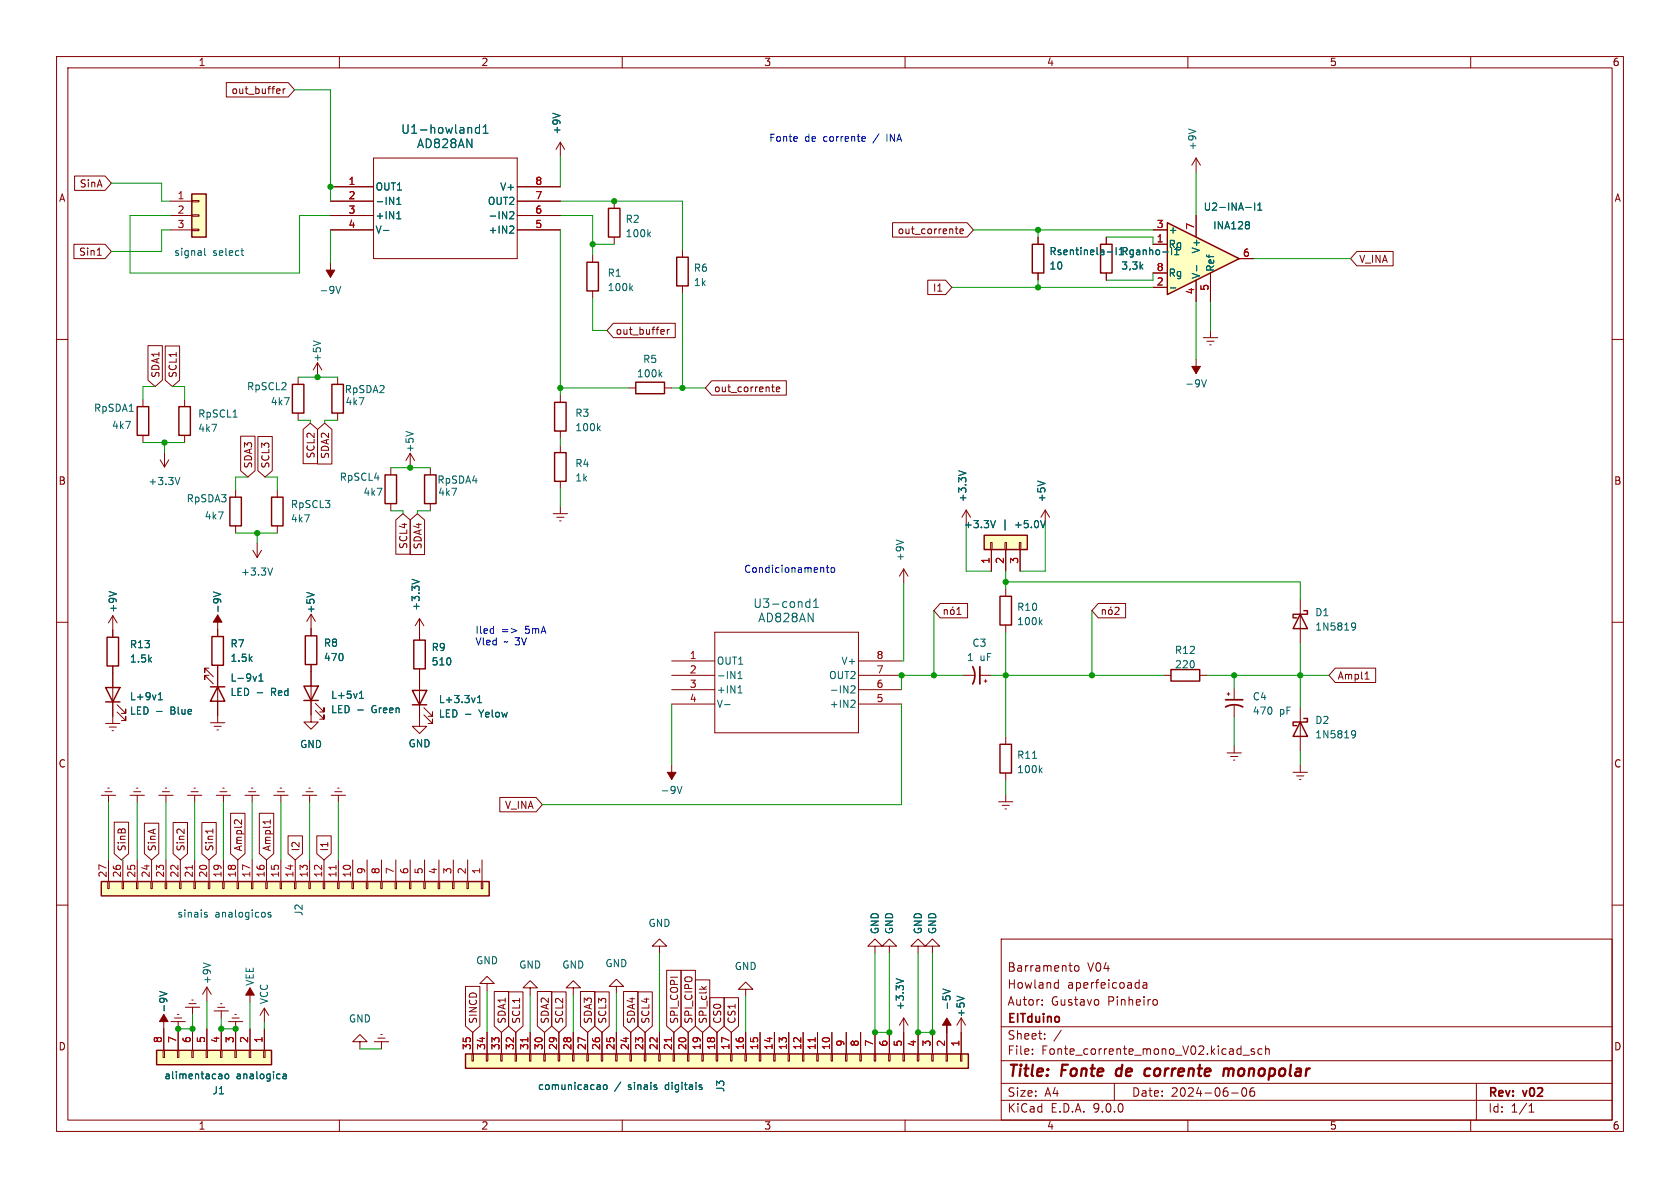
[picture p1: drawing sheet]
<svg xmlns="http://www.w3.org/2000/svg" width="297mm" height="210mm" viewBox="0 0 297 210" stroke-linecap="round" stroke-linejoin="round" font-family="sans-serif">
<g fill="none" stroke="#840000" stroke-width=".18">
<path d="M10 10h277v190h-277zM12 12h273v186h-273zM60 10v2M110 10v2M160 10v2M210 10v2M260 10v2M10 60h2M52.7 66.7v1.2M52.7 73v1.3M56.1 64.1l-.7 1.3M56.1 64.1l.8 1.3"/>
<path d="M56.1 64.1v2.6M285 60h2M41.7 86.6v1.3M41.7 93v1.2M10 110h2M285 110h2M10 160h2M177 166h108v32h-108zM184.2 177.6v.1M184.2 176.8v.1M186.7 173.7l.4 .1M187.1 173.2v1.5"/>
<path d="M187.1 174.6l-.4 .1M190.1 170.8l.4-.1 .2 .3v.4l-.2 .3-.4-.1-.1-.2v-.4zM194.2 176.8v.8M202.1 173.8h.6v.9M202.7 174.1h-.5a.29 .29 0 0 0-.2 .3 .29 .29 0 0 0 .2 .3l.5-.1M204.1 176.7l.4 .1 .1 .2-.1 .6-.4 .1M285 160h2M60 198v2M110 198v2M160 198v2M177 194.5h108M177 191.5h108"/>
<path d="M177 187.5h108M177 181.5h108M182.5 186.3v.1M182.5 185.5v.1M184.7 183.6v.1M184.7 182.8v.1M187.6 182.1l-1.3 2M197 191.5v3M210 198v2M217.7 193.2h1.2M219.7 192.4a.81 .81 0 0 0 .3 1.4l.2-.1 .2-.5-.2-.8M219.7 186.5h1.2"/>
<path d="M221.2 192.4a1.17 1.17 0 0 0-.1 1.3h.6l.1-.5-.3-.3h-.4l-.1 .3M221.7 185.5l-.3-.1-.2 .2v.2l.5 .2v.3h-.5M223.1 185.5l-.4-.1-.3 .3v.4l.1 .2h.6M223.7 185.5l.3-.1 .3 .1 .1 .9M223.7 184.9v1.5M260 198v2M261 191.5v6.5M270.3 196.6h.9M270.3 195.5l.4-.4v1.5"/>
</g>
<path d="M197.4 189.1l-.1 .7 .3 .4M202.5 190.1l.1 .1 .6-.1M203.4 189a.66 .66 0 0 0-.9 .1M216.4 189.1a.49 .49 0 0 1 .8 .1M216.4 188.9l-.1 1.3M217.2 189.2l-.1 1M218 189a.5 .5 0 0 0-.8 .2" fill="none" stroke="#840000" stroke-width=".4"/>
<path d="M51.7 67.9h2v5.1h-2zM40.6 87.9h2.1v5.1h-2.1z" fill="none" stroke="#840000" stroke-width=".25"/>
<path d="M55.4 60.3l1.3 .4" fill="none" stroke="#006464" stroke-width=".18"/>
<path d="M33.9 34.3h2.5v7.6h-2.5z" fill="#ffffc2"/>
<g fill="none" stroke="#840000" stroke-width=".25">
<path d="M33.9 34.3h2.5v7.6h-2.5zM107.6 36.8h2v5.1h-2zM103.8 46.4h2v5h-2zM119.6 45.5h2.1v5h-2.1zM24.3 71.9h2v5.1h-2zM31.6 71.9h2.1v5.1h-2.1zM58.7 67.9h2v5.1h-2zM112.4 67.6h5.1v2h-5.1zM48 87.9h2v5.1h-2zM68.1 83.9h2v5.1h-2zM75.1 83.9h2v5.1h-2zM54 112.4h2v5.1h-2z"/>
<path d="M73.2 113.2h2v5h-2zM176.8 105.4h2v5.1h-2zM207 118.4h5.1v2h-5.1zM229.9 108.6l1.2 2.5h-2.5zM230.5 108h.6v.6h-2.5v.6h.6M229.9 127.6l1.2 2.6h-2.5zM230.5 127h.6v.6h-2.5v.7h.6"/>
</g>
<g fill="none" stroke="#840000" stroke-width=".18">
<path d="M30.1 35.6h3.8M30.1 38.1h3.8M33.9 35.4h1.3v.3h-1.3zM33.9 38h1.3v.2h-1.3zM58.4 35.6h7.6M58.4 38.1h7.6M58.4 33h7.6M66 27.9h25.4v17.8h-25.4zM91.4 35.6h7.7M91.4 38.1h7.7M91.4 33h7.7M99.1 25.1l-.8 1.3"/>
<path d="M99.1 25.1l.7 1.3M99.1 25.1v2.6M108.6 35.6v1.2M30.1 40.6h3.8M33.9 40.5h1.3v.3h-1.3zM58.4 40.6h7.6M58.4 46.5v2.5M91.4 40.6h7.7M104.8 45.1v1.3M104.8 51.4v1.3M108.6 41.9v1.3M120.6 44.2v1.3"/>
<path d="M120.6 50.5v1.3M212.7 59.7h2.6M214 58.4v1.3M25.3 70.6v1.3M25.3 77v1.2M32.6 70.6v1.3M32.6 77v1.2M59.7 66.7v1.2M59.7 73v1.3M111.1 68.6h1.3M117.5 68.6h1.2M211.5 63.5v2.5"/>
<path d="M213.4 60.3h1.2M213.9 61h.2M28.3 81.3l.8 1.3M29.1 80v2.6M29.8 81.3l-.7 1.3M44.7 97.3l.8 1.3M45.5 96v2.6M46.2 97.3l-.7 1.3M49 86.6v1.3M49 93v1.2M69.1 82.7v1.2M69.1 89v1.3"/>
<path d="M72.5 80.1l-.7 1.3M72.5 80.1l.8 1.3M72.5 80.1v2.6M76.1 82.7v1.2M76.1 89v1.3M19.9 108.8l-.7 1.3M19.9 108.8l.8 1.3M19.9 108.8v2.6M55 108.6v3.8M55 117.5v1.2M55 108.6l-.8 1.3M55 108.6l.8 1.3"/>
<path d="M74.2 109.3v3.9M74.2 118.2v1.3M74.2 109.3l-.8 1.3M74.2 109.3l.7 1.3M170.2 119.4h2M173.2 119.4h2.1M177.8 104.1v1.3M177.8 110.5v1.3M205.7 119.4h1.3M212.1 119.4h1.3M229.9 106v7.7M49 140h1.3"/>
<path d="M49.5 139.3h.3M174 120.4h.5M174.2 120.1v.6M216.9 133.1h2.6M216.9 122.7h.5M217.2 122.4v.5M217.6 133.7h1.2M218.1 134.4h.2M218.2 121.7v2M218.2 124.7v2M218.2 131.8v1.3M228.6 136.5h2.5"/>
<path d="M229.2 137.2h1.3M229.7 137.8h.3M229.9 125.1v7.6M229.9 135.3v1.2M48.4 140.6h2.5M49.7 140.6v1.3"/>
</g>
<g fill="none" stroke="#006464" stroke-width=".18">
<path d="M70.1 36.1h.8M70.1 35.2l.4-.3v1.2M70.1 38.7h.8M70.3 37.7l.2-.3v1.3M84.8 22v1.6M84.8 22.6l-.5-.1-.3 .3v.5l.2 .2h.6M85.4 23.6h.9M85.4 22.5l.5-.5v1.6M90.1 37.5l.5-.1 .2 .4-.7 .9h.7M90.3 39.9l.4 .1 .1 .3-.7 .9h.7M97.7 20l1.3 .4M36.2 43.9v1.1l.2 .2"/>
<path d="M42.6 44.3h.5M42.8 45l.3 .2M59.4 50.6l.4 1.3 .4-1.3M67.8 40.7h1M111.5 50.9l.3 .5M111.8 50.5l-.4 .5M114.7 41.4l.3 .5M115 41l-.5 .5M41.2 73.7h.7M71.8 76.3l1.2 .4M116.7 66.1l.3 .5M117 65.8l-.5 .5"/>
<path d="M212.4 67.1l.4 1.3 .5-1.3M31.8 84.4l-.4 1.3M19.3 104.6l1.3 .4M48.2 100.4l-.4 1.3M54.2 104.7l1.3 .4M72.8 102.4l1.3 .4M183.9 110l.3 .4M184.2 109.6l-.5 .5M239.1 110.2l.3-.1 .2 .1a.84 .84 0 0 1-.3 1.2h-.2M239.7 110.7l-.3 .2-.3-.1M239.1 129.2h.3l.2 .1a.84 .84 0 0 1-.3 1.1h-.2M239.7 129.7l-.3 .3-.3-.1"/>
</g>
<g fill="#840000" stroke="#840000" stroke-width=".18">
<path d="M57.7 47.8h1.5l-.8 1.2z"/>
<path d="M210.7 64.8h1.5l-.7 1.2z"/>
</g>
<path d="M172 117.9a3.2 3.2 0 0 1 0 3M173.2 117.9v3M216.7 125a3.2 3.2 0 0 1 3 0M216.7 123.7h3" fill="none" stroke="#840000" stroke-width=".3"/>
<path d="M17.9 155.8h68.6v2.6h-68.6z" fill="#ffffc2"/>
<path d="M18.9 112.6h2.1v5.1h-2.1zM37.5 112.5h2v5.1h-2zM18.7 121.5h2.5l-1.3 2.6zM18.7 124.1h2.5M37.2 121.4h2.6M38.5 121.4l1.3 2.6h-2.6zM53.7 121.3h2.6l-1.3 2.5zM53.7 123.8h2.6M72.9 122h2.5l-1.2 2.6zM72.9 124.6h2.5M17.9 155.8h68.6v2.6h-68.6z" fill="none" stroke="#840000" stroke-width=".25"/>
<g fill="none" stroke="#840000" stroke-width=".18">
<path d="M19.9 111.4v1.2M19.9 117.7v10.2M37 118.1h-.8v.8v-.8l1.5 1.5M37 119.4h-.8v.7v-.7l1.5 1.5M38.5 108.7v3.8M38.5 117.6v10.2M55 118.7v8.9h1.3l-1.3 1.3-1.3-1.3h1.3M74.2 119.5v8.9h1.2l-1.2 1.3-1.3-1.3h1.3M18.5 140h1.3M18.7 127.9h2.5M19 139.3h.3M19.3 128.5h1.3"/>
<path d="M19.8 129.2h.3M20.7 125.9l1.5 1.5v-.8v.8h-.7M20.7 124.6l1.5 1.5v-.8v.8h-.7M23.6 140h1.3M24.1 139.3h.3M28.7 140h1.3M29.2 139.3h.3M33.8 140h1.3M34.3 139.3h.2M37.2 127.8h2.6M37.8 128.4h1.3M38.4 129h.2"/>
<path d="M38.9 140h1.2M39.4 139.3h.2M43.9 140h1.3M44.4 139.3h.3M54.1 140h1.3M54.6 139.3h.3M55.8 125.6l1.5 1.5v-.7v.7h-.8M55.8 124.3l1.5 1.6v-.8v.8h-.8M59.2 140h1.3M59.7 139.3h.2M74.9 126.4l1.6 1.5v-.8v.8h-.8M74.9 125.1l1.6 1.5v-.7v.7h-.8"/>
<path d="M17.9 140.6h2.5M19 155.8h.3v1.3h-.3zM19.2 140.6v1.3M19.2 152v3.8M21.6 155.8h.2v1.3h-.2zM21.7 152v3.8M23 140.6h2.5M24.1 155.8h.3v1.3h-.3zM24.3 140.6v1.3M24.3 152v3.8M26.7 155.8h.2v1.3h-.2zM26.8 152v3.8"/>
<path d="M28.1 140.6h2.5M29.2 155.8h.3v1.3h-.3zM29.3 140.6v1.3M29.3 152v3.8M31.7 155.8h.3v1.3h-.3zM31.9 152v3.8M33.1 140.6h2.6M34.3 155.8h.2v1.3h-.2zM34.4 140.6v1.3M34.4 152v3.8M36.8 155.8h.3v1.3h-.3zM37 152v3.8"/>
<path d="M38.2 140.6h2.6M39.4 155.8h.2v1.3h-.2zM39.5 140.6v1.3M39.5 152v3.8M41.9 155.8h.3v1.3h-.3zM42 152v3.8M43.3 140.6h2.5M44.4 155.8h.3v1.3h-.3zM44.6 140.6v1.3M44.6 152v3.8M47 155.8h.2v1.3h-.2zM47.1 152v3.8"/>
<path d="M49.5 155.8h.3v1.3h-.3zM49.7 152v3.8M52.1 155.8h.2v1.3h-.2zM52.2 152v3.8M53.5 140.6h2.5M54.6 155.8h.3v1.3h-.3zM54.7 140.6v1.3M54.7 152v3.8M57.1 155.8h.3v1.3h-.3zM57.3 152v3.8M58.5 140.6h2.6M59.7 155.8h.2v1.3h-.2z"/>
<path d="M59.8 140.6v1.3M59.8 152v3.8M62.2 155.8h.3v1.3h-.3zM62.4 152v3.8M64.8 155.8h.2v1.3h-.2zM64.9 152v3.8M67.3 155.8h.3v1.3h-.3zM67.4 152v3.8M69.8 155.8h.3v1.3h-.3zM70 152v3.8M72.4 155.8h.2v1.3h-.2zM72.5 152v3.8"/>
<path d="M74.9 155.8h.3v1.3h-.3zM75.1 152v3.8M77.5 155.8h.2v1.3h-.2zM77.6 152v3.8M80 155.8h.3v1.3h-.3zM80.1 152v3.8M82.5 155.8h.3v1.3h-.3zM82.7 152v3.8M85.1 155.8h.2v1.3h-.2zM85.2 152v3.8M29 179.3v2.6M30.9 180h1.2"/>
<path d="M31.4 179.3h.2M32.8 178.1h2.5M33.4 177.4h1.3M33.9 176.8h.3M34 178.1v1.2M44.2 174.6v2.6M30.2 180.6h2.6M31.5 180.6v1.3M63.6 184.2h1.3l-1.3-1.3-1.2 1.3h1.2v1.2M66.2 184.2h2.5M66.8 183.5h1.3M67.3 182.9h.3"/>
<path d="M67.4 184.2v1.2"/>
</g>
<path d="M34 153v.7M59.4 153v.7" fill="none" stroke="#a90000" stroke-width=".18"/>
<g fill="none" stroke="#006464" stroke-width=".18">
<path d="M37.8 104.6l1.2 .5-1.2 .4M45.3 119.6l-.3 .8M45.8 119.5l.3-.4v1.3M27.7 125.8h1M28 123.7h.7M28 122.8l.4-.4v1.3M45.5 122.5h.9M45.8 120.4h.7M63.2 125.5h1M63.6 123.5h.7M63.6 122.5l.3-.3v1.3M82.3 126.3h1"/>
<path d="M84.4 124.2h.7M84.4 123.3l.4-.4v1.3M28.2 175.3l1.3 .4-1.3 .4M36.3 161.7l.3 .1 .1 .1-.2 .2h-.2M36.3 161.3h.3M47.9 161.3h-.3l-.2 .2v.1l.5 .2v.3h-.5"/>
</g>
<g fill="#840000" stroke="#840000" stroke-width=".18">
<path d="M44.2 174.6l.8 1.3h-1.6z"/>
<path d="M38.5 108.7l.7 1.3h-1.5z"/>
<path d="M29 179.3l.7 1.3h-1.5z"/>
</g>
<path d="M82.3 186.3h88.9v2.5h-88.9z" fill="#ffffc2"/>
<path d="M82.3 186.3h88.9v2.5h-88.9z" fill="none" stroke="#840000" stroke-width=".25"/>
<g fill="none" stroke="#840000" stroke-width=".18">
<path d="M36.6 174.5l-.8 1.3M36.6 174.5l.7 1.3M36.6 174.5v2.5M37.8 178.7h2.6M38.5 178.1h1.2M39 177.4h.2M39.1 178.7v1.3M46.7 178.2l-.7 1.3M46.7 178.2l.8 1.3M46.7 178.2v2.6M86.1 173.9h1.3l-1.3-1.3-1.3 1.3h1.3v1.2M93.7 174.6h1.3l-1.3-1.2-1.2 1.2h1.2v1.3"/>
<path d="M83.4 186.3h.3v1.3h-.3zM83.6 182.5v3.8M86 186.3h.2v1.3h-.2zM86.1 182.5v3.8M88.5 186.3h.3v1.3h-.3zM88.6 182.5v3.8M91.1 186.3h.2v1.3h-.2zM91.2 182.5v3.8M93.6 186.3h.3v1.3h-.3zM93.7 182.5v3.8M96.1 186.3h.3v1.3h-.3zM96.3 182.5v3.8"/>
<path d="M98.7 186.3h.2v1.3h-.2zM98.8 182.5v3.8M101.2 186.3h.3v1.3h-.3zM101.3 182.5v3.8M103.8 186.3h.2v1.3h-.2zM103.9 182.5v3.8M106.3 186.3h.3v1.3h-.3zM106.4 182.5v3.8M108.8 186.3h.3v1.3h-.3zM109 182.5v3.8M111.4 186.3h.2v1.3h-.2zM111.5 182.5v3.8"/>
<path d="M113.9 186.3h.3v1.3h-.3zM114 182.5v3.8M116.5 186.3h.2v1.3h-.2zM116.6 182.5v3.8M119 186.3h.3v1.3h-.3zM119.1 182.5v3.8M121.5 186.3h.3v1.3h-.3zM121.7 182.5v3.8M124.1 186.3h.2v1.3h-.2zM124.2 182.5v3.8M126.6 186.3h.3v1.3h-.3zM126.7 182.5v3.8"/>
<path d="M129.2 186.3h.2v1.3h-.2zM129.3 182.5v3.8M131.7 186.3h.3v1.3h-.3zM131.8 182.5v3.8M134.2 186.3h.3v1.3h-.3zM134.4 182.5v3.8M136.8 186.3h.2v1.3h-.2zM136.9 182.5v3.8M139.3 186.3h.3v1.3h-.3zM139.4 182.5v3.8M141.9 186.3h.2v1.3h-.2zM142 182.5v3.8"/>
<path d="M144.4 186.3h.3v1.3h-.3zM144.5 182.5v3.8M146.9 186.3h.3v1.3h-.3zM147.1 182.5v3.8M149.5 186.3h.2v1.3h-.2zM149.6 182.5v3.8M152 186.3h.3v1.3h-.3zM152.1 182.5v3.8M154.6 186.3h.2v1.3h-.2zM154.7 182.5v3.8M157.1 186.3h.3v1.3h-.3zM157.2 182.5v3.8"/>
<path d="M159.6 186.3h.3v1.3h-.3zM159.8 182.5v3.8M162.2 186.3h.2v1.3h-.2zM162.3 182.5v3.8M164.7 186.3h.3v1.3h-.3zM164.8 182.5v3.8M167.3 186.3h.2v1.3h-.2zM167.4 182.5v3.8M169.8 186.3h.3v1.3h-.3zM169.9 182.5v3.8"/>
</g>
<path d="M93.3 183.4v.8M118.7 183.4v.8M144.1 183.4v.8" fill="none" stroke="#a90000" stroke-width=".18"/>
<path d="M35.9 170.2l1.3 .4M105.9 191.8l.2 .1v.7M106.1 192.5l-.4 .1M106.1 192.1h-.4M106.7 191.9l.2-.1 .4 .1v.5l-.1 .1-.3 .1-.2-.1zM123.8 192.2h.3v.2l-.1 .2h-.3M123.8 191.8h.3" fill="none" stroke="#006464" stroke-width=".18"/>
<path d="M27.7 185.7h20.3v2.5h-20.3z" fill="#ffffc2"/>
<path d="M182.5 43.2h2v5.1h-2zM98 71.1h2.1v5.1h-2.1zM27.7 185.7h20.3v2.5h-20.3z" fill="none" stroke="#840000" stroke-width=".25"/>
<g fill="none" stroke="#840000" stroke-width=".18">
<path d="M183.5 41.9v1.3M183.5 48.3v1.2M99.1 69.9v1.2M99.1 76.2v1.3M170.8 90.2l-.7 1.2M170.8 90.2l.8 1.2M170.8 90.2v2.5M118.7 116.8h7.7M118.7 119.4h7.7M126.4 111.8h25.4v17.7h-25.4zM151.8 116.8h7.6M151.8 119.4h7.6"/>
<path d="M159.8 100.6l-.8 1.3M159.8 100.6l.7 1.3M159.8 100.6v2.5M118.7 121.9h7.7M118.7 124.5h7.7M118.7 135.3v2.5M151.8 121.9h7.6M151.8 124.5h7.6M41 180h1.3M41.5 179.3h.3M116.6 167.3h1.3l-1.3-1.3-1.3 1.3h1.3v1.2M131.8 174.9h1.3l-1.3-1.3-1.2 1.3h1.2v1.2"/>
<path d="M169.9 180l-.7 1.2M169.9 180l.8 1.2M169.9 180v2.5M28.8 185.7h.3v1.2h-.3zM29 181.9v3.8M31.4 185.7h.2v1.2h-.2zM31.5 181.9v3.8M33.9 185.7h.3v1.2h-.3zM34 181.9v3.8M36.4 185.7h.3v1.2h-.3zM36.6 181.9v3.8M39 185.7h.2v1.2h-.2z"/>
<path d="M39.1 181.9v3.8M40.4 180.6h2.5M41.5 185.7h.3v1.2h-.3zM41.7 180.6v5.1M44.1 185.7h.2v1.2h-.2zM44.2 181.9v3.8M46.6 185.7h.3v1.2h-.3zM46.7 181.9v3.8"/>
</g>
<g fill="none" stroke="#006464" stroke-width=".18">
<path d="M195.8 44.5h.9M197.3 43.8v1.2M105.8 75.7l.3 .4M106.1 75.3l-.5 .5M158.4 95.5l1.3 .4M169.5 83.2l1.3 .4M130.5 120h.7M130.5 119.1l.3-.4v1.3M142.6 107.3h.6M142.6 106.4h.6M143.2 105.9v1.5M143.8 107.4h.9"/>
<path d="M143.8 106.3l.5-.4v1.5M119.7 139l.4 1.3 .5-1.3M128.1 124.6h1M130.5 122.5h.7M130.6 121.5l.2-.3v1.3M150.4 121.4l.5-.2 .3 .4-.8 .9h.8M150.6 123.8h.4l.2 .3-.8 .9h.8M166.7 174.8l1.3 .5-1.3 .4M169.2 176.1l1.3 .4M39 189.9l.2 .1v.7M39.2 190.6l-.4 .1M39.2 190.2h-.4"/>
<path d="M39.8 190l.2-.1 .4 .1v.5l-.1 .1-.3 .1-.2-.1zM50.1 189.9h.4l.1 .8M50.6 190.2h-.4l-.2 .2 .2 .3 .4-.1"/>
</g>
<g fill="#840000" stroke="#840000" stroke-width=".18">
<path d="M167.4 180l.7 1.2h-.7v1.3v-1.3h-.8z"/>
<path d="M118 136.5h1.5l-.8 1.3z"/>
</g>
<path d="M174 94.6h7.6v2.6h-7.6z" fill="#ffffc2"/>
<path d="M98 80h2.1v5.1h-2.1zM174 94.6h7.6v2.6h-7.6zM176.8 131.6h2v5.1h-2z" fill="none" stroke="#840000" stroke-width=".25"/>
<g fill="none" stroke="#840000" stroke-width=".18">
<path d="M211.5 27.9l-.8 1.3M211.5 27.9l.7 1.3M211.5 27.9v2.6M99.1 78.7v1.3M97.8 90.8h2.5M98.4 91.4h1.3M98.9 92.1h.3M99.1 85.1v1.3M99.1 89.5v1.3M175.1 95.9h.3v1.3h-.3zM175.3 97.2v3.8M177.7 95.9h.2v1.3h-.2z"/>
<path d="M177.8 97.2v3.8M180.2 95.9h.3v1.3h-.3zM180.3 97.2v3.8M184.8 90.2l-.8 1.2M184.8 90.2l.7 1.2M184.8 90.2v2.5M177.8 130.3v1.3M177.8 136.7v1.2M101.3 174.6h1.3l-1.3-1.2-1.2 1.2h1.2v1.3M109 174.4h1.2l-1.2-1.3-1.3 1.3h1.3v1.2"/>
</g>
<path d="M210.1 22.8l1.3 .4M176 92l-.4 1.3M183.5 85l1.2 .5M184.8 92l-.4 1.3M182.5 134.1h.8M183.9 136.1l.3 .5M184.2 135.7l-.5 .5" fill="none" stroke="#006464" stroke-width=".18"/>
<path d="M206.4 39.4l12.7 6.3-12.7 6.4z" fill="#ffffc2"/>
<path d="M206.4 39.4l12.7 6.3-12.7 6.4zM194.6 43.2h2v5.1h-2z" fill="none" stroke="#840000" stroke-width=".25"/>
<g fill="none" stroke="#840000" stroke-width=".18">
<path d="M40 14.6h11l1.1 1.3-1.1 1.2h-11zM49.3 15.7l.2 .3-.6 .1M49.5 16.5h-.2M50.1 15.7v.8M50.4 15.7l-.3 .2M13.2 31.1h5.4l1.1 1.3-1.1 1.3h-5.4zM58.4 33h7.6M58.4 35.6h7.6M58.4 38.1h7.6M91.4 33h7.7M91.4 35.6h7.7M91.4 38.1h7.7"/>
<path d="M157.8 39.4h13.2l1.1 1.2-1.1 1.3h-13.2zM211.5 38.1v3.8M13.1 43.2h5.5l1.1 1.3-1.1 1.2h-5.5zM17.2 45.1h.7M58.4 40.6h7.6M91.4 40.6h7.7M108.4 57.1h11v2.6h-11l-1.1-1.3zM117.2 58.2l.2 .3-.6 .2M117.4 59l-.2 .1M118 58.2v.9M118.3 58.2l-.3 .3M164 49.5h3.2l1.1 1.3-1.1 1.3h-3.2z"/>
<path d="M168.9 40.5h.4M169 41.1l.3 .2M169.7 40.9l.6-.1v-.3h-.4l-.2 .1 .1 .6h.5M183.5 41.9v1.3M183.5 48.3v1.2M195.6 41.9v1.3M195.6 48.3v1.2M203.8 40.6h2.6M203.8 43.2h2.6M203.8 48.3h2.6M203.8 50.8h2.6M211.5 49.5v3.8"/>
<path d="M214 48.3v5M219.1 45.7h2.5M239.9 44.4h6.4v2.6h-6.4l-1.1-1.3zM26.2 61.1h2.5v6.1l-1.3 1.1-1.2-1.1zM29.2 61.2h2.6v6l-1.3 1.1-1.3-1.1zM42.5 77.1h2.6v6.1l-1.3 1.1-1.3-1.1zM45.6 77.2h2.5v6l-1.2 1.1-1.3-1.1zM53.6 75.9l1.3-1.1 1.2 1.1v6.1h-2.5zM56.1 75.9l1.3-1.1 1.3 1.1v6.1h-2.6zM125.8 67.3h13.2v2.6h-13.2l-1.1-1.3zM136.4 68.4h.5M136.6 69.1l.3 .2"/>
<path d="M137.2 68.8l.7-.1-.1-.2-.4-.1-.2 .2 .1 .6h.5M70 91.9l1.2-1.1 1.3 1.1v6.1h-2.5zM72.5 91.9l1.3-1.1 1.3 1.1v6.1h-2.6zM175.3 97.2v3.8M177.8 97.2v3.8M180.3 97.2v3.8M19.9 111.4v1.2M19.9 117.7v3.8M38.5 111.3v1.2M38.5 117.6v3.8M55 111.1v1.3M55 117.5v3.8"/>
<path d="M74.2 111.9v1.3M74.2 118.2v3.8M166.2 106.7h4.9v2.5h-4.9l-1.1-1.2zM166.9 107.9l.2-.1h.3l.1 .8M166.9 107.8v.8M168.1 107.9l.2-.1 .3 .1 .1 .5-.1 .2h-.3l-.2-.1zM168.5 107.3l-.2 .2M169.2 108.6h.7M169.2 107.7l.3-.3v1.2M194.2 106.7h4.8v2.5h-4.8l-1.2-1.2zM194.9 107.8v.8M194.9 107.9l.2-.1h.3v.8"/>
<path d="M196 107.9l.2-.1 .4 .1v.5l-.1 .2h-.3l-.2-.1zM196.4 107.3l-.1 .2M197.1 107.5l.5-.1 .2 .3-.8 .9h.8M236.1 118.1h7.1v2.6h-7.1l-1.2-1.3zM241.6 119l.1-.2v1.3M19.9 124.1v2.5M38.5 124v2.5M55 123.8v2.6M74.2 124.6v2.5M241.3 120.1h.7M20.2 145.3h2.5v5.6l-1.2 1.1-1.3-1.1zM25.5 145.5h2.6v5.4l-1.3 1.1-1.3-1.1z"/>
<path d="M30.6 145.4h2.5v5.5l-1.2 1.1-1.3-1.1zM35.7 145.4h2.5v5.5l-1.2 1.1-1.3-1.1zM37.6 146.6v.7M40.8 143.8h2.5v7.1l-1.3 1.1-1.2-1.1zM42.7 144.9v.8l-.7-.7-.3-.1-.2 .1M45.8 143.8h2.6v7.1l-1.3 1.1-1.3-1.1zM47.8 144.9v.8M47.8 145.3h-1.3l.2 .1M50.9 147.8h2.6v3.1l-1.3 1.1-1.3-1.1zM56 147.8h2.5v3.1l-1.2 1.1-1.3-1.1zM88.4 141h6.4l1.1 1.2-1.1 1.3h-6.4zM176.5 141.7h2.6"/>
<path d="M177.2 142.4h1.2M177.7 143h.2M177.8 140.5v1.2M82.3 174.4h2.5v7l-1.2 1.1-1.3-1.1zM87.4 175.3h2.5v6.1l-1.3 1.1-1.2-1.1zM89.9 175.3h2.6v6.1l-1.3 1.1-1.3-1.1zM95 175.3h2.5v6.1l-1.2 1.1-1.3-1.1zM97.5 175.3h2.6v6.1l-1.3 1.1-1.3-1.1zM102.6 175.3h2.6v6.1l-1.3 1.1-1.3-1.1zM105.2 175.3h2.5v6.1l-1.3 1.1-1.2-1.1zM110.2 175.3h2.6v6.1l-1.3 1.1-1.3-1.1zM112.8 175.3h2.5v6.1l-1.3 1.1-1.2-1.1z"/>
<path d="M117.9 171.5h2.5v9.9l-1.3 1.1-1.2-1.1zM120.4 171.5h2.5v9.9l-1.2 1.1-1.3-1.1zM122.9 173.2h2.6v8.2l-1.3 1.1-1.3-1.1zM124 174.4l.5 .5M124.9 174.4l-.5 .3M125.5 176.4h2.5v5l-1.3 1.1-1.2-1.1zM128 176.4h2.6v5l-1.3 1.1-1.3-1.1zM154.7 167.3h1.3l-1.3-1.3-1.3 1.3h1.3v1.2M157.2 167.3h1.3l-1.3-1.3-1.2 1.3h1.2v1.2M159.8 180l-.8 1.2M159.8 180l.7 1.2M159.8 180v6.3"/>
<path d="M162.3 167.3h1.3l-1.3-1.3-1.3 1.3h1.3v1.2M164.8 167.3h1.3l-1.3-1.3-1.2 1.3h1.2v1.2M29 181.9v3.8M31.5 181.9v3.8M34 181.9v3.8M36.6 181.9v3.8M39.1 181.9v3.8M41.7 181.9v3.8M44.2 181.9v3.8M46.7 181.9v3.8M83.6 182.5v3.8M86.1 182.5v3.8"/>
<path d="M88.6 182.5v3.8M91.2 182.5v3.8M93.7 182.5v3.8M96.3 182.5v3.8M98.8 182.5v3.8M101.3 182.5v3.8M103.9 182.5v3.8M106.4 182.5v3.8M109 182.5v3.8M111.5 182.5v3.8M114 182.5v3.8M116.6 182.5v3.8"/>
<path d="M119.1 182.5v3.8M121.7 182.5v3.8M124.2 182.5v3.8M126.7 182.5v3.8M129.3 182.5v3.8M131.8 182.5v3.8M134.4 182.5v3.8M136.9 182.5v3.8M139.4 182.5v3.8M142 182.5v3.8M144.5 182.5v3.8M147.1 182.5v3.8"/>
<path d="M149.6 182.5v3.8M152.1 182.5v3.8M154.7 182.5v3.8M157.2 182.5v3.8M162.3 182.5v3.8M164.8 182.5v3.8M167.4 182.5v3.8M169.9 182.5v3.8"/>
</g>
<g fill="none" stroke="#006464" stroke-width=".18">
<path d="M70.1 36.1h.8M70.1 35.2l.4-.3v1.2M70.1 38.7h.8M70.3 37.7l.2-.3v1.3M84.8 22v1.6M84.8 22.6l-.5-.1-.3 .3v.5l.2 .2h.6M85.4 23.6h.9M85.4 22.5l.5-.5v1.6M90.1 37.5l.5-.1 .2 .4-.7 .9h.7M90.3 39.9l.4 .1 .1 .3-.7 .9h.7M97.7 20l1.3 .4M220.2 36.7h1"/>
<path d="M220.8 39.2l.1 .2-.1 .3M220.8 39.8l.1 .2-.1 .4M221.8 35.9v1.3M222.4 37.2h.7M222.4 36.2l.3-.3v1.3M67.8 40.7h1M195.8 44.5h.9M197.3 43.8v1.2M206.9 50.9h1M211.6 46.9v1M169.5 83.2l1.3 .4M176 92l-.4 1.3"/>
<path d="M183.5 85l1.2 .5M184.8 92l-.4 1.3M19.3 104.6l1.3 .4M37.8 104.6l1.2 .5-1.2 .4M45.3 119.6l-.3 .8M45.8 119.5l.3-.4v1.3M54.2 104.7l1.3 .4M72.8 102.4l1.3 .4M27.7 125.8h1M28 123.7h.7M28 122.8l.4-.4v1.3M45.5 122.5h.9"/>
<path d="M45.8 120.4h.7M63.2 125.5h1M63.6 123.5h.7M63.6 122.5l.3-.3v1.3M82.3 126.3h1M84.4 123.3l.4-.4v1.3M84.4 124.2h.7M28.2 175.3l1.3 .4-1.3 .4M158.4 173l1.3 .4M166.7 174.8l1.3 .5-1.3 .4M169.2 176.1l1.3 .4M39 189.9l.2 .1v.7"/>
<path d="M39.2 190.6l-.4 .1M39.2 190.2h-.4M39.8 190l.2-.1 .4 .1v.5l-.1 .1-.3 .1-.2-.1zM50.1 189.9h.4l.1 .8M50.6 190.2h-.4l-.2 .2 .2 .3 .4-.1M105.9 191.8l.2 .1v.7M106.1 192.5l-.4 .1M106.1 192.1h-.4M106.7 191.9l.2-.1 .4 .1v.5l-.1 .1-.3 .1-.2-.1zM123.8 192.2h.3v.2l-.1 .2h-.3M123.8 191.8h.3"/>
</g>
<g fill="none" stroke="#009600" stroke-width=".18">
<path d="M52.1 15.9h6.3v19.7M19.7 32.4h8.9v3.2h1.5M30.1 38.1h-7.1v10.2h30v-10.2h5.4M99.1 27.7v5.3M99.1 38.1h5.7v7M99.1 35.6h21.5v8.6M211.5 30.5v7.6M30.1 40.6h-1.5v3.9h-8.9M58.4 40.6v5.9M99.1 40.6v29.3M104.8 52.7v5.7h2.5M104.8 43.2h3.8"/>
<path d="M120.6 51.8v16.8M168.3 50.8h35.5M172.1 40.6h31.7M183.5 40.6v1.3M183.5 49.5v1.3M195.6 41.9h8.2v1.3M203.8 48.3v1.2h-8.2M211.5 53.3v10.2M214 53.3v5.1M221.6 45.7h17.2M25.3 78.2h7.3M27.4 68.3h-2.1v2.3"/>
<path d="M29.1 78.2v1.8M30.5 68.3h2.1v2.3M52.7 74.3h2.2v.5M52.7 66.7h7M59.7 74.3h-2.3v.5M99.1 77.5v1.2M99.1 68.6h12M118.7 68.6h6M41.7 94.2h7.3M43.8 84.3h-2.1v2.3M45.5 94.2v1.8M46.9 84.3h2.1v2.3"/>
<path d="M69.1 90.3h2.1v.5M69.1 82.7h7M76.1 90.3h-2.3v.5M99.1 86.4v3.1M170.8 92.7v8.3h4.5M184.8 92.7v8.3h-4.5M159.8 103.1v13.7h-.4M165.1 108v11.4M170.2 119.4h-10.8v2.5M175.3 119.4h30.4M177.8 102.9h52.1v3.1M177.8 101v3.1"/>
<path d="M177.8 111.8v18.5M193 108v11.4M213.4 119.4h21.5M218.2 119.4v2.3M229.9 113.7v11.4M118.7 124.5v10.8M159.4 124.5v17.7h-63.5M177.8 137.9v2.6M218.2 126.7v5.1M229.9 132.7v2.6M19.2 141.9v10.1M21.5 152h.2"/>
<path d="M24.3 141.9v10.1M29.3 141.9v10.1M34.4 141.9v10.1M39.5 141.9v10.1M44.6 141.9v10.1M49.7 141.9v10.1M54.7 141.9v10.1M59.8 141.9v10.1M34 179.3v2.6h-2.5M36.6 177v4.9M39.1 180v1.9h2.6M44.2 177.2v4.7"/>
<path d="M86.1 175.1v7.4M93.7 175.9v6.6M101.3 175.9v6.6M109 175.6v6.9M116.6 168.5v14M131.8 176.1v6.4M154.7 168.5v14h2.5v-14M162.3 168.5v14h2.5v-14M39.1 181.2h.1M44.2 181.9h.1M46.7 181.9h.1M46.7 180.8v1.1"/>
<path d="M63.6 185.4h3.8"/>
</g>
<path d="M152.6 24.1l.3 .1 .1 .2-.6 .2M152.9 24.9l-.3 .1M146.2 99.9v1.1l.3 .2M90.4 111.1l1 .4-1 .3M146.1 100.3h.4M147 100.5l.1-.2 .4 .2 .1 .4-.1 .2-.4 .1-.1-.1z" fill="none" stroke="#0000c2" stroke-width=".18"/>
<path d="M93.3 183.4v.8M118.7 183.4v.8M144.1 183.4v.8" fill="none" stroke="#a90000" stroke-width=".18"/>
<g fill="#009600" stroke="#009600" stroke-width=".18">
<circle cx="162.3" cy="182.5" r=".46"/>
<circle cx="157.2" cy="182.5" r=".46"/>
<circle cx="154.7" cy="182.5" r=".46"/>
<circle cx="164.8" cy="182.5" r=".46"/>
<circle cx="120.6" cy="68.6" r=".46"/>
<circle cx="99.1" cy="68.6" r=".46"/>
<circle cx="177.8" cy="119.4" r=".46"/>
<circle cx="193" cy="119.4" r=".46"/>
<circle cx="104.8" cy="43.2" r=".46"/>
<circle cx="183.5" cy="50.8" r=".46"/>
<circle cx="183.5" cy="40.6" r=".46"/>
<circle cx="108.6" cy="35.6" r=".46"/>
<circle cx="218.2" cy="119.4" r=".46"/>
<circle cx="229.9" cy="119.4" r=".46"/>
<circle cx="159.4" cy="119.4" r=".46"/>
<circle cx="165.1" cy="119.4" r=".46"/>
<circle cx="177.8" cy="102.9" r=".46"/>
<circle cx="56.1" cy="66.7" r=".46"/>
<circle cx="29.1" cy="78.2" r=".46"/>
<circle cx="58.4" cy="33" r=".46"/>
<circle cx="72.5" cy="82.7" r=".46"/>
<circle cx="45.5" cy="94.2" r=".46"/>
<circle cx="41.7" cy="181.9" r=".46"/>
<circle cx="39.1" cy="181.9" r=".46"/>
<circle cx="31.5" cy="181.9" r=".46"/>
<circle cx="34" cy="181.9" r=".46"/>
</g>
<g font-size="2.8" fill="#840000">
<text x="178" y="190.9">Title:</text>
<text x="187.7" y="190.9">Fonte</text>
<text x="198.2" y="190.9">de</text>
<text x="204" y="190.9">corrente</text>
<text x="218.7" y="190.9">monopolar</text>
</g>
<g font-size="2.1" fill="#006464">
<text x="70.8" y="23.9">U1-howland1</text>
<text x="73.6" y="26.4">AD828AN</text>
<text x="133.1" y="107.7">U3-cond1</text>
<text x="133.9" y="110.2">AD828AN</text>
</g>
<g font-size="2.1" fill="#840000">
<text x="178" y="172">Barramento</text>
<text x="192.2" y="172">V04</text>
<text x="178" y="178">Autor:</text>
<text x="178" y="175">Howland</text>
<text x="185.8" y="178">Gustavo</text>
<text x="188.7" y="175">aperfeicoada</text>
<text x="195.9" y="178">Pinheiro</text>
<text x="178" y="184">Sheet:</text>
<text x="178" y="181.2">EITduino</text>
<text x="178" y="186.7">File:</text>
<text x="184.1" y="186.7">Fonte_corrente_mono_V02.kicad_sch</text>
<text x="178" y="196.9">KiCad</text>
<text x="178" y="194.1">Size:</text>
<text x="184.7" y="194.1">A4</text>
<text x="185.7" y="196.9">E.D.A.</text>
<text x="193.3" y="196.9">9.0.0</text>
<text x="200" y="194.1">Date:</text>
<text x="207" y="194.1">2024-06-06</text>
<text x="263" y="194.3">Rev:</text>
<text x="263" y="196.9">Id:</text>
<text x="267.1" y="196.9">1/1</text>
<text x="269.4" y="194.3">v02</text>
</g>
<g font-size="1.8" fill="#840000">
<text x="35" y="11.9">1</text>
<text x="85" y="11.9">2</text>
<text x="135" y="11.9">3</text>
<text x="185" y="11.9">4</text>
<text x="235" y="11.9">5</text>
<text x="285" y="11.9">6</text>
<text x="40.8" y="16.8">out_buffer</text>
<text x="10.3" y="35.9">A</text>
<text x="14" y="33.3">SinA</text>
<text x="285.3" y="35.9">A</text>
<text x="158.6" y="41.6">out_corrente</text>
<text x="13.9" y="45.4">Sin1</text>
<text x="240.2" y="46.7">V_INA</text>
<text x="164.8" y="51.8">I1</text>
<text x="108.7" y="59.4">out_buffer</text>
<text x="28.4" y="66.9" transform="rotate(-90 28.4 66.9)">SDA1</text>
<text x="31.4" y="66.9" transform="rotate(-90 31.4 66.9)">SCL1</text>
<text x="126.1" y="69.5">out_corrente</text>
<text x="44.8" y="82.9" transform="rotate(-90 44.8 82.9)">SDA3</text>
<text x="47.8" y="82.9" transform="rotate(-90 47.8 82.9)">SCL3</text>
<text x="55.8" y="81.2" transform="rotate(-90 55.8 81.2)">SCL2</text>
<text x="58.4" y="81.2" transform="rotate(-90 58.4 81.2)">SDA2</text>
<text x="10.3" y="85.9">B</text>
<text x="285.3" y="85.9">B</text>
<text x="72.2" y="97.2" transform="rotate(-90 72.2 97.2)">SCL4</text>
<text x="74.7" y="97.2" transform="rotate(-90 74.7 97.2)">SDA4</text>
<text x="236.4" y="120.3">Ampl1</text>
<text x="10.3" y="135.9">C</text>
<text x="285.3" y="135.9">C</text>
<text x="89.2" y="143.2">V_INA</text>
<text x="22.4" y="150.6" transform="rotate(-90 22.4 150.6)">SinB</text>
<text x="27.8" y="150.6" transform="rotate(-90 27.8 150.6)">SinA</text>
<text x="32.8" y="150.6" transform="rotate(-90 32.8 150.6)">Sin2</text>
<text x="37.9" y="150.6" transform="rotate(-90 37.9 150.6)">Sin1</text>
<text x="43" y="150.6" transform="rotate(-90 43 150.6)">Ampl2</text>
<text x="48.1" y="150.6" transform="rotate(-90 48.1 150.6)">Ampl1</text>
<text x="53.2" y="150.6" transform="rotate(-90 53.2 150.6)">I2</text>
<text x="58.2" y="150.6" transform="rotate(-90 58.2 150.6)">I1</text>
<text x="10.3" y="185.9">D</text>
<text x="84.5" y="181.1" transform="rotate(-90 84.5 181.1)">SINCD</text>
<text x="89.6" y="181.1" transform="rotate(-90 89.6 181.1)">SDA1</text>
<text x="92.1" y="181.1" transform="rotate(-90 92.1 181.1)">SCL1</text>
<text x="97.2" y="181.1" transform="rotate(-90 97.2 181.1)">SDA2</text>
<text x="99.8" y="181.1" transform="rotate(-90 99.8 181.1)">SCL2</text>
<text x="104.8" y="181.1" transform="rotate(-90 104.8 181.1)">SDA3</text>
<text x="107.4" y="181.1" transform="rotate(-90 107.4 181.1)">SCL3</text>
<text x="112.5" y="181.1" transform="rotate(-90 112.5 181.1)">SDA4</text>
<text x="115" y="181.1" transform="rotate(-90 115 181.1)">SCL4</text>
<text x="120.1" y="181.1" transform="rotate(-90 120.1 181.1)">SPI_COPI</text>
<text x="122.6" y="181.1" transform="rotate(-90 122.6 181.1)">SPI_CIPO</text>
<text x="125.2" y="181.1" transform="rotate(-90 125.2 181.1)">SPI_clk</text>
<text x="127.7" y="181.1" transform="rotate(-90 127.7 181.1)">CS0</text>
<text x="130.2" y="181.1" transform="rotate(-90 130.2 181.1)">CS1</text>
<text x="285.3" y="185.9">D</text>
<text x="35" y="199.9">1</text>
<text x="85" y="199.9">2</text>
<text x="135" y="199.9">3</text>
<text x="185" y="199.9">4</text>
<text x="235" y="199.9">5</text>
<text x="285" y="199.9">6</text>
</g>
<g font-size="1.8" fill="#006464">
<text x="99.3" y="23.9" transform="rotate(-90 99.3 23.9)">+9V</text>
<text x="211.7" y="26.7" transform="rotate(-90 211.7 26.7)">+9V</text>
<text x="66.3" y="33.9">OUT1</text>
<text x="88.3" y="33.9">V+</text>
<text x="66.3" y="36.4">-IN1</text>
<text x="66.3" y="39">+IN1</text>
<text x="66.3" y="41.5">V-</text>
<text x="86.1" y="36.4">OUT2</text>
<text x="86.3" y="39">-IN2</text>
<text x="86.3" y="41.5">+IN2</text>
<text x="110.5" y="39.6">R2</text>
<text x="206.5" y="41.5">+</text>
<text x="212.7" y="37.4">U2-INA-I1</text>
<text x="214.4" y="40.7">INA128</text>
<text x="30.7" y="45.4">signal</text>
<text x="37.6" y="45.4">select</text>
<text x="110.5" y="42.1">100k</text>
<text x="185.4" y="45.3">Rsentinela-I1</text>
<text x="185.4" y="47.9">10</text>
<text x="198.1" y="45.3">Rganho-I1</text>
<text x="198.1" y="47.9">3,3k</text>
<text x="206.5" y="44">Rg</text>
<text x="212.3" y="44.9" transform="rotate(-90 212.3 44.9)">V+</text>
<text x="56.4" y="52.2">-9V</text>
<text x="107.3" y="49.1">R1</text>
<text x="107.3" y="51.7">100k</text>
<text x="122.6" y="48.2">R6</text>
<text x="122.6" y="50.8">1k</text>
<text x="206.5" y="49.1">Rg</text>
<text x="212.3" y="49.4" transform="rotate(-90 212.3 49.4)">V-</text>
<text x="214.9" y="48.1" transform="rotate(-90 214.9 48.1)">Ref</text>
<text x="56.9" y="64.1" transform="rotate(-90 56.9 64.1)">+5V</text>
<text x="113.6" y="64.4">R5</text>
<text x="43.6" y="69.2">RpSCL2</text>
<text x="47.8" y="71.9">4k7</text>
<text x="60.8" y="69.7">RpSDA2</text>
<text x="61" y="71.9">4k7</text>
<text x="112.5" y="66.9">100k</text>
<text x="209.4" y="68.7">-9V</text>
<text x="16.5" y="73">RpSDA1</text>
<text x="19.7" y="76">4k7</text>
<text x="34.9" y="74">RpSCL1</text>
<text x="34.9" y="76.6">4k7</text>
<text x="101.6" y="73.9">R3</text>
<text x="101.6" y="76.4">100k</text>
<text x="73.3" y="80.1" transform="rotate(-90 73.3 80.1)">+5V</text>
<text x="101.6" y="82.8">R4</text>
<text x="26.1" y="86">+3.3V</text>
<text x="32.9" y="89">RpSDA3</text>
<text x="60" y="85.2">RpSCL4</text>
<text x="64.1" y="87.9">4k7</text>
<text x="77.2" y="85.7">RpSDA4</text>
<text x="77.4" y="87.9">4k7</text>
<text x="101.6" y="85.3">1k</text>
<text x="171" y="88.9" transform="rotate(-90 171 88.9)">+3.3V</text>
<text x="185" y="88.9" transform="rotate(-90 185 88.9)">+5V</text>
<text x="36.1" y="92">4k7</text>
<text x="51.3" y="90">RpSCL3</text>
<text x="51.3" y="92.6">4k7</text>
<text x="170.3" y="93.6">+3.3V</text>
<text x="177.2" y="93.6">|</text>
<text x="179.6" y="93.6">+5.0V</text>
<text x="42.5" y="102">+3.3V</text>
<text x="160" y="99.3" transform="rotate(-90 160 99.3)">+9V</text>
<text x="20.8" y="108.4" transform="rotate(-90 20.8 108.4)">+9V</text>
<text x="39.3" y="108.5" transform="rotate(-90 39.3 108.5)">-9V</text>
<text x="55.8" y="108.6" transform="rotate(-90 55.8 108.6)">+5V</text>
<text x="74.4" y="108.1" transform="rotate(-90 74.4 108.1)">+3.3V</text>
<text x="179.7" y="108.2">R10</text>
<text x="179.7" y="110.7">100k</text>
<text x="232.4" y="109.1">D1</text>
<text x="232.4" y="111.7">1N5819</text>
<text x="22.9" y="117.3">1.5k</text>
<text x="22.9" y="114.8">R13</text>
<text x="40.6" y="114.7">R7</text>
<text x="40.6" y="117.2">1.5k</text>
<text x="57.2" y="114.5">R8</text>
<text x="57.2" y="117.1">470</text>
<text x="76.2" y="115.3">R9</text>
<text x="76.2" y="117.8">510</text>
<text x="126.6" y="117.7">OUT1</text>
<text x="148.6" y="117.7">V+</text>
<text x="170.8" y="117.1">1</text>
<text x="171.8" y="114.5">C3</text>
<text x="173.2" y="117.1">uF</text>
<text x="207.6" y="115.8">R12</text>
<text x="207.6" y="118.3">220</text>
<text x="22.9" y="124">L+9v1</text>
<text x="40.6" y="120.7">L-9v1</text>
<text x="40.6" y="123.2">LED</text>
<text x="48" y="123.2">Red</text>
<text x="58.4" y="123.7">L+5v1</text>
<text x="77.5" y="124.5">L+3.3v1</text>
<text x="126.6" y="120.2">-IN1</text>
<text x="126.6" y="122.8">+IN1</text>
<text x="126.6" y="125.3">V-</text>
<text x="146.5" y="120.2">OUT2</text>
<text x="146.6" y="122.8">-IN2</text>
<text x="146.6" y="125.3">+IN2</text>
<text x="221.4" y="124">C4</text>
<text x="22.9" y="126.5">LED</text>
<text x="30.2" y="126.5">Blue</text>
<text x="58.4" y="126.3">LED</text>
<text x="65.8" y="126.3">Green</text>
<text x="77.5" y="127">LED</text>
<text x="84.8" y="127">Yelow</text>
<text x="221.4" y="126.5">470</text>
<text x="226.2" y="126.5">pF</text>
<text x="232.4" y="128.2">D2</text>
<text x="232.4" y="130.7">1N5819</text>
<text x="53" y="132.4">GND</text>
<text x="72.1" y="132.3">GND</text>
<text x="179.7" y="134.3">R11</text>
<text x="179.7" y="136.9">100k</text>
<text x="116.7" y="140.6">-9V</text>
<text x="31.3" y="162.4">sinais</text>
<text x="38" y="162.4">analogicos</text>
<text x="53.7" y="162" transform="rotate(-90 53.7 162)">J2</text>
<text x="114.5" y="164.1">GND</text>
<text x="155.5" y="165.2" transform="rotate(-90 155.5 165.2)">GND</text>
<text x="158.1" y="165.2" transform="rotate(-90 158.1 165.2)">GND</text>
<text x="163.2" y="165.2" transform="rotate(-90 163.2 165.2)">GND</text>
<text x="165.7" y="165.2" transform="rotate(-90 165.7 165.2)">GND</text>
<text x="84.1" y="170.7">GND</text>
<text x="91.7" y="171.4">GND</text>
<text x="99.3" y="171.4">GND</text>
<text x="106.9" y="171.2">GND</text>
<text x="129.8" y="171.7">GND</text>
<text x="29.8" y="179.1" transform="rotate(-90 29.8 179.1)">-9V</text>
<text x="37.5" y="174.1" transform="rotate(-90 37.5 174.1)">+9V</text>
<text x="45.1" y="174.4" transform="rotate(-90 45.1 174.4)">VEE</text>
<text x="47.6" y="177.6" transform="rotate(-90 47.6 177.6)">VCC</text>
<text x="160" y="178.7" transform="rotate(-90 160 178.7)">+3.3V</text>
<text x="168.2" y="178.7" transform="rotate(-90 168.2 178.7)">-5V</text>
<text x="170.7" y="179.9" transform="rotate(-90 170.7 179.9)">+5V</text>
<text x="61.6" y="180.9">GND</text>
<text x="29" y="191">alimentacao</text>
<text x="41.7" y="191">analogica</text>
<text x="37.5" y="193.6">J1</text>
<text x="95" y="192.9">comunicacao</text>
<text x="108.6" y="192.9">/</text>
<text x="111.1" y="192.9">sinais</text>
<text x="117.9" y="192.9">digitais</text>
<text x="128.2" y="193.1" transform="rotate(-90 128.2 193.1)">J3</text>
</g>
<g font-size="1.8" fill="#0000c2">
<text x="135.9" y="25.2">Fonte</text>
<text x="142.3" y="25.2">de</text>
<text x="145.7" y="25.2">corrente</text>
<text x="154.7" y="25.2">/</text>
<text x="157.2" y="25.2">INA</text>
<text x="131.4" y="101.4">Condicionamento</text>
<text x="83.9" y="112.1">Iled</text>
<text x="88.6" y="112.1">=&gt;</text>
<text x="92.9" y="112.1">5mA</text>
<text x="83.9" y="114.2">Vled</text>
<text x="89.1" y="114.2">~ 3V</text>
</g>
<g font-size="1.8" fill="#a90000">
<text x="31.3" y="35.3">1</text>
<text x="61.5" y="32.8">1</text>
<text x="61.5" y="35.3">2</text>
<text x="94.5" y="32.8">8</text>
<text x="94.5" y="35.3">7</text>
<text x="31.3" y="37.8">2</text>
<text x="31.3" y="40.4">3</text>
<text x="61.5" y="37.8">3</text>
<text x="61.5" y="40.4">4</text>
<text x="94.5" y="37.8">6</text>
<text x="94.5" y="40.4">5</text>
<text x="204.4" y="40.4">3</text>
<text x="211.2" y="40.7" transform="rotate(-90 211.2 40.7)">7</text>
<text x="204.4" y="42.9">1</text>
<text x="219.6" y="45.5">6</text>
<text x="204.4" y="48">8</text>
<text x="204.4" y="50.5">2</text>
<text x="211.2" y="52.1" transform="rotate(-90 211.2 52.1)">4</text>
<text x="213.7" y="51.5" transform="rotate(-90 213.7 51.5)">5</text>
<text x="175" y="99.8" transform="rotate(-90 175 99.8)">1</text>
<text x="177.5" y="99.8" transform="rotate(-90 177.5 99.8)">2</text>
<text x="180.1" y="99.8" transform="rotate(-90 180.1 99.8)">3</text>
<text x="121.8" y="116.6">1</text>
<text x="121.8" y="119.1">2</text>
<text x="154.9" y="116.6">8</text>
<text x="154.9" y="119.1">7</text>
<text x="121.8" y="121.7">3</text>
<text x="121.8" y="124.2">4</text>
<text x="154.9" y="121.7">6</text>
<text x="154.9" y="124.2">5</text>
<text x="18.9" y="155.2" transform="rotate(-90 18.9 155.2)">27</text>
<text x="21.5" y="155.2" transform="rotate(-90 21.5 155.2)">26</text>
<text x="24" y="155.2" transform="rotate(-90 24 155.2)">25</text>
<text x="26.5" y="155.2" transform="rotate(-90 26.5 155.2)">24</text>
<text x="29.1" y="155.2" transform="rotate(-90 29.1 155.2)">23</text>
<text x="31.6" y="155.2" transform="rotate(-90 31.6 155.2)">22</text>
<text x="34.2" y="155.2" transform="rotate(-90 34.2 155.2)">21</text>
<text x="36.7" y="155.2" transform="rotate(-90 36.7 155.2)">20</text>
<text x="39.2" y="155.2" transform="rotate(-90 39.2 155.2)">19</text>
<text x="41.8" y="155.2" transform="rotate(-90 41.8 155.2)">18</text>
<text x="44.3" y="155.2" transform="rotate(-90 44.3 155.2)">17</text>
<text x="46.9" y="155.2" transform="rotate(-90 46.9 155.2)">16</text>
<text x="49.4" y="155.2" transform="rotate(-90 49.4 155.2)">15</text>
<text x="51.9" y="155.2" transform="rotate(-90 51.9 155.2)">14</text>
<text x="54.5" y="155.2" transform="rotate(-90 54.5 155.2)">13</text>
<text x="57" y="155.2" transform="rotate(-90 57 155.2)">12</text>
<text x="59.6" y="155.2" transform="rotate(-90 59.6 155.2)">11</text>
<text x="62.1" y="155.2" transform="rotate(-90 62.1 155.2)">10</text>
<text x="64.6" y="154.6" transform="rotate(-90 64.6 154.6)">9</text>
<text x="67.2" y="154.6" transform="rotate(-90 67.2 154.6)">8</text>
<text x="69.7" y="154.6" transform="rotate(-90 69.7 154.6)">7</text>
<text x="72.3" y="154.6" transform="rotate(-90 72.3 154.6)">6</text>
<text x="74.8" y="154.6" transform="rotate(-90 74.8 154.6)">5</text>
<text x="77.3" y="154.6" transform="rotate(-90 77.3 154.6)">4</text>
<text x="79.9" y="154.6" transform="rotate(-90 79.9 154.6)">3</text>
<text x="82.4" y="154.6" transform="rotate(-90 82.4 154.6)">2</text>
<text x="85" y="154.6" transform="rotate(-90 85 154.6)">1</text>
<text x="28.7" y="184.5" transform="rotate(-90 28.7 184.5)">8</text>
<text x="31.2" y="184.5" transform="rotate(-90 31.2 184.5)">7</text>
<text x="33.8" y="184.5" transform="rotate(-90 33.8 184.5)">6</text>
<text x="36.3" y="184.5" transform="rotate(-90 36.3 184.5)">5</text>
<text x="38.9" y="184.5" transform="rotate(-90 38.9 184.5)">4</text>
<text x="41.4" y="184.5" transform="rotate(-90 41.4 184.5)">3</text>
<text x="43.9" y="184.5" transform="rotate(-90 43.9 184.5)">2</text>
<text x="46.5" y="184.5" transform="rotate(-90 46.5 184.5)">1</text>
<text x="83.3" y="185.7" transform="rotate(-90 83.3 185.7)">35</text>
<text x="85.9" y="185.7" transform="rotate(-90 85.9 185.7)">34</text>
<text x="88.4" y="185.7" transform="rotate(-90 88.4 185.7)">33</text>
<text x="90.9" y="185.7" transform="rotate(-90 90.9 185.7)">32</text>
<text x="93.5" y="185.7" transform="rotate(-90 93.5 185.7)">31</text>
<text x="96" y="185.7" transform="rotate(-90 96 185.7)">30</text>
<text x="98.6" y="185.7" transform="rotate(-90 98.6 185.7)">29</text>
<text x="101.1" y="185.7" transform="rotate(-90 101.1 185.7)">28</text>
<text x="103.6" y="185.7" transform="rotate(-90 103.6 185.7)">27</text>
<text x="106.2" y="185.7" transform="rotate(-90 106.2 185.7)">26</text>
<text x="108.7" y="185.7" transform="rotate(-90 108.7 185.7)">25</text>
<text x="111.3" y="185.7" transform="rotate(-90 111.3 185.7)">24</text>
<text x="113.8" y="185.7" transform="rotate(-90 113.8 185.7)">23</text>
<text x="116.3" y="185.7" transform="rotate(-90 116.3 185.7)">22</text>
<text x="118.9" y="185.7" transform="rotate(-90 118.9 185.7)">21</text>
<text x="121.4" y="185.7" transform="rotate(-90 121.4 185.7)">20</text>
<text x="124" y="185.7" transform="rotate(-90 124 185.7)">19</text>
<text x="126.5" y="185.7" transform="rotate(-90 126.5 185.7)">18</text>
<text x="129" y="185.7" transform="rotate(-90 129 185.7)">17</text>
<text x="131.6" y="185.7" transform="rotate(-90 131.6 185.7)">16</text>
<text x="134.1" y="185.7" transform="rotate(-90 134.1 185.7)">15</text>
<text x="136.7" y="185.7" transform="rotate(-90 136.7 185.7)">14</text>
<text x="139.2" y="185.7" transform="rotate(-90 139.2 185.7)">13</text>
<text x="141.7" y="185.7" transform="rotate(-90 141.7 185.7)">12</text>
<text x="144.3" y="185.7" transform="rotate(-90 144.3 185.7)">11</text>
<text x="146.8" y="185.7" transform="rotate(-90 146.8 185.7)">10</text>
<text x="149.4" y="185.1" transform="rotate(-90 149.4 185.1)">9</text>
<text x="151.9" y="185.1" transform="rotate(-90 151.9 185.1)">8</text>
<text x="154.4" y="185.1" transform="rotate(-90 154.4 185.1)">7</text>
<text x="157" y="185.1" transform="rotate(-90 157 185.1)">6</text>
<text x="159.5" y="185.1" transform="rotate(-90 159.5 185.1)">5</text>
<text x="162.1" y="185.1" transform="rotate(-90 162.1 185.1)">4</text>
<text x="164.6" y="185.1" transform="rotate(-90 164.6 185.1)">3</text>
<text x="167.1" y="185.1" transform="rotate(-90 167.1 185.1)">2</text>
<text x="169.7" y="185.1" transform="rotate(-90 169.7 185.1)">1</text>
</g>
</svg>
